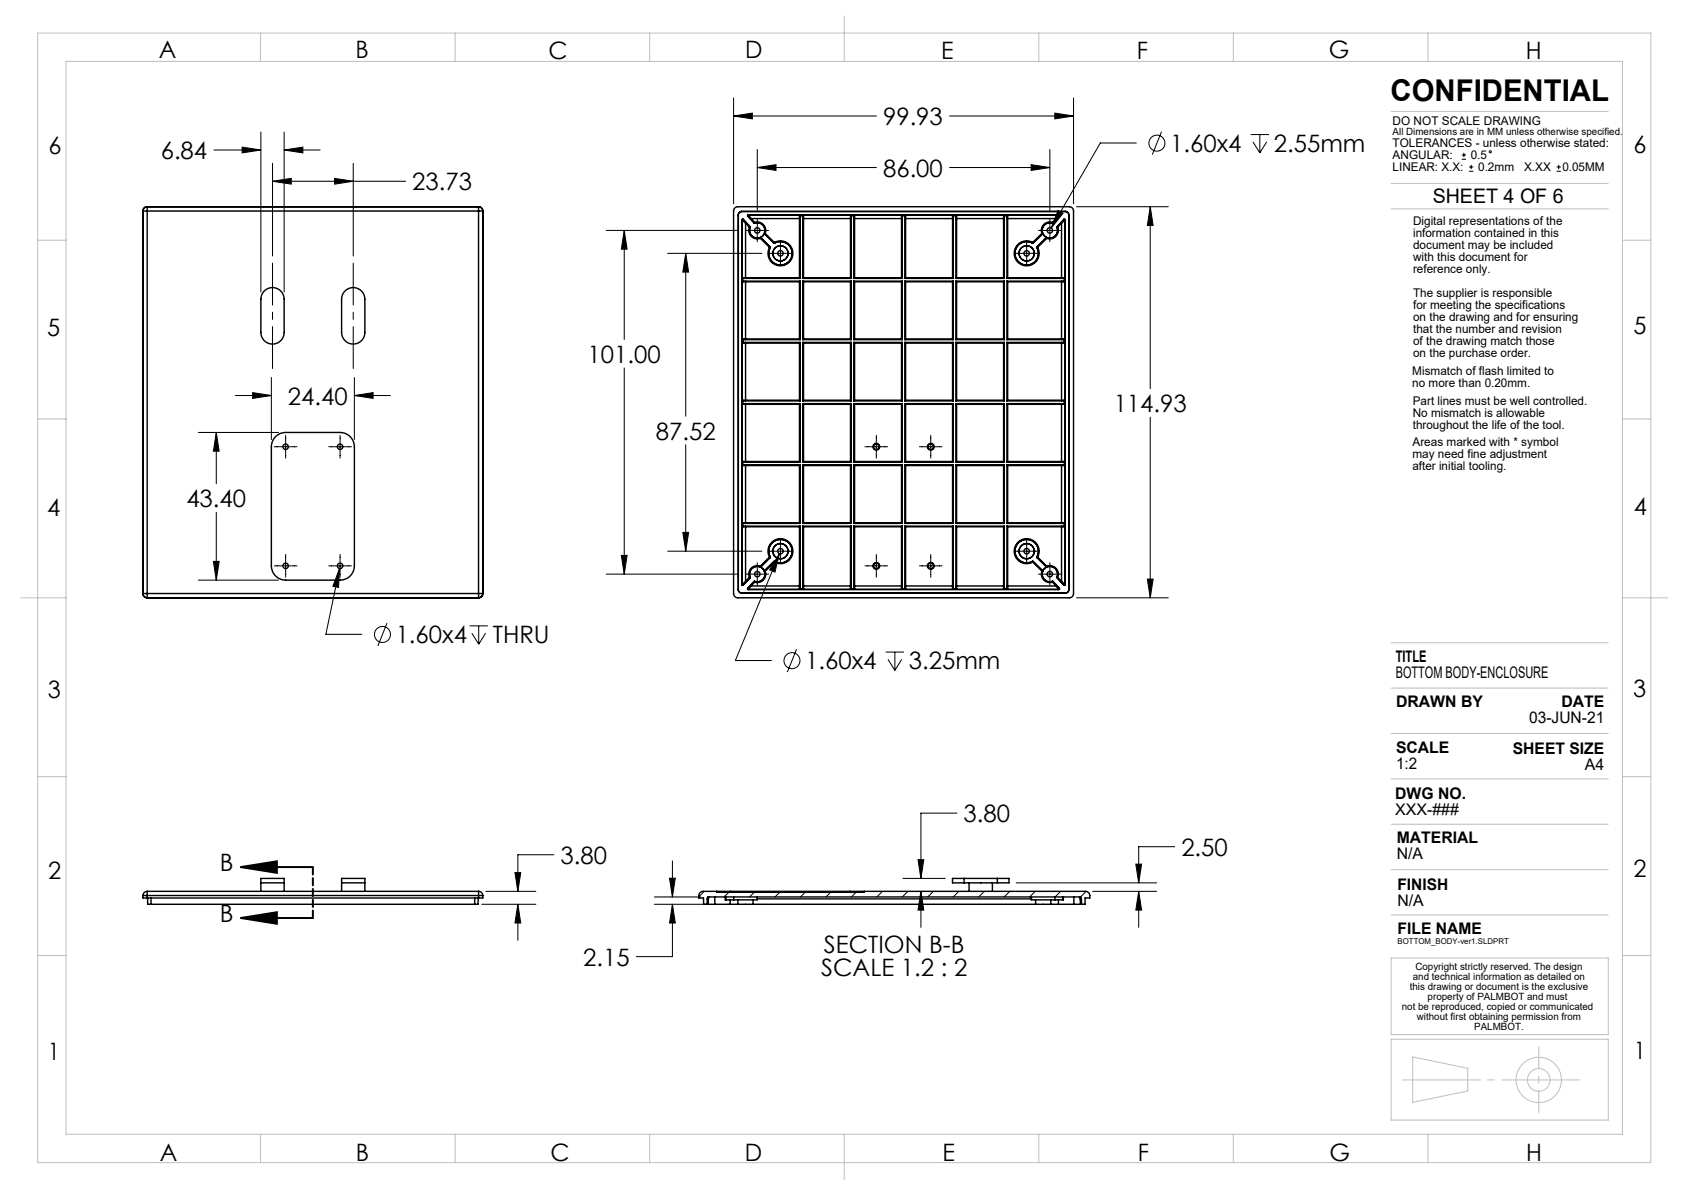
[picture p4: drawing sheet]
<svg xmlns="http://www.w3.org/2000/svg" width="297mm" height="210mm" viewBox="0 0 297 210" stroke-linecap="round" stroke-linejoin="round" font-family="sans-serif">
<g fill="none" stroke="#000" stroke-width=".18">
<path d="M129.4 17.3v18.6M186 19.9l3.3 .6-3.3 .5zM189.3 17.3v18.6M37.7 26.5h8.3M42.7 25.9l3.3 .6-3.3 .5zM46 23.3v28.2M48.1 32l3.3-.5v1zM48.1 28.8v16.3M48.1 32h23.4M50.1 26.5l3.3-.6v1.1zM50.1 23.3v28.2M50.1 26.5h6.4"/>
<path d="M59 31.5l3.3 .5-3.3 .5zM62.3 28.8v16.3M129.4 20.5l3.3-.6v1.1zM129.4 20.5h25.2M133.6 38.6v4M133.6 29.5l3.3-.5v1zM133.6 26.4v11M133.6 29.5h21M167.5 20.5h21.8M167.5 29.5h17.7M181.9 29l3.3 .5-3.3 .5zM185.2 38.6v4"/>
<path d="M185.2 26.4v11M186.6 37.1l.9 .5-2.1 2.6zM189.9 36.5h16.1M200.4 25.2h-6.3l-8.7 15M202.9 36.5l.5 3.3h-1zM202.9 36.5v32M204.8 23.2l-1.6 4.1M220.6 23.7h3.2M221 25l1.2 2M222.2 23.7v3.3M223.4 25l-1.2 2M257.8 28.1h.8"/>
<path d="M257.8 27.3h.8M258.2 26.9v.8M259.1 30.2h.8M259.1 29.4h.8M259.5 29.1v.7M274.5 30.2h.8M274.5 29.4h.8M274.9 29.1v.7M106.9 40.6h23.4M110.1 40.6l.5 3.3h-1zM110.1 40.6v19.2M117.8 44.7h16.6"/>
<path d="M120.9 44.7l.5 3.3h-1zM120.9 44.7v28.7M131.6 40.6h4M135.6 44.7h4M137.6 42.7v4M179.1 44.7h4M181.1 42.7v4M183.2 40.6h4M35 76.3h14.1M38.1 76.3l.6 3.3h-1.1zM38.1 76.3v9M41.5 69.7h6.4"/>
<path d="M44.6 69.2l3.3 .5-3.3 .5zM47.9 66.6v10.9M48.4 78.8h4M50.4 76.8v4M58 78.8h4M60 76.8v4M62.5 69.7l3.3-.5v1zM62.5 66.6v10.9M62.5 69.7h6.3M110.1 64.9v36.3M120.9 78.4v18.8M152.6 78.8h4"/>
<path d="M154.6 76.8v4M162.2 78.8h4M164.2 76.8v4M202.9 73.6v31.8M37.6 99h1.1l-.6 3.3zM38.1 90.3v12M48.4 99.8h4M50.4 97.8v4M58 99.8h4M60 97.8v4M109.6 97.9h1l-.5 3.3zM117.8 97.2h16.6"/>
<path d="M120.4 93.9h1l-.5 3.3zM133.6 99.2v4M135.6 97.2h4M137.5 97.6l-.8 3.3-1-.4zM137.5 97.6l-7.8 18.9h6.3M137.6 95.2v4M152.6 99.8h4M154.6 97.8v4M162.2 99.8h4M164.2 97.8v4M179.1 97.2h4M181.1 95.2v4"/>
<path d="M185.2 99.2v4M35 102.3h14.1M59.9 100.2l-.2 3.4-1-.2zM59.9 100.2l-2.4 11.6h6.3M68.3 109.9l-1.7 4M82.8 110.4h3.2M83.2 111.6l1.2 2M84.4 110.4v3.2M85.6 111.6l-1.2 2M106.9 101.2h23.4M131.6 101.2h4M140.5 114.5l-1.6 4"/>
<path d="M156.2 115h3.2M156.6 116.3l1.2 1.9M157.8 115v3.2M159 116.3l-1.2 1.9M183.2 101.2h4M189.9 105.4h16.1M202.4 102.1h1l-.5 3.3zM85 159.4h9.5M85.7 157.2h8.8M90.8 153.9h1l-.5 3.3zM91.3 159.4l.5 3.3h-1zM91.3 159.4v6.4"/>
<path d="M97.7 150.7h-6.4v6.5M115.4 159.4h9.4M115.4 158.2h8.2M118.1 154.9h1l-.5 3.3zM118.6 159.4l.5 3.3h-1zM118.6 159.4v9.3h-6.4M118.6 151.8v6.4M124.2 157.2l-.9 .9M128.5 157.3l-.8 .9M133 157.3l-.8 .9M137.5 157.3l-.8 .9M142 157.3l-.8 .9"/>
<path d="M146.5 157.3l-.8 .9M151 157.3l-.8 .9M155.6 157.2l-1 1M159.2 154.9h7.5M160.1 157.2l-1 1M161.9 151.6h1l-.5 3.3zM162.4 157.2l.5 3.3h-1zM162.4 157.2v6.3M164.6 157.2l-1 1M168.8 143.4h-6.4v11.5M169.1 157.2l-1 1M173.6 157.2l-1 1"/>
<path d="M178.1 157.2l-1 1M179.2 155.7h24.8M182.6 157.2l-1 1M187.1 157.2l-1 1M191.6 157.2l-1 1M192.7 157.2h11.3M200.3 152.4h1l-.5 3.3zM200.8 157.2l.5 3.3h-1zM200.8 157.2v6.3M207.2 149.3h-6.4v6.4"/>
<circle cx="204" cy="25.2" r="1.41"/>
<circle cx="262.8" cy="26.8" r=".19"/>
<circle cx="67.5" cy="111.9" r="1.41"/>
<circle cx="139.7" cy="116.5" r="1.41"/>
</g>
<path d="M42.5 152.9l6.3-1v2zM42.5 152.9h12.7M42.5 161.9l6.3-1.1v2.1zM42.5 161.9h12.7" fill="none" stroke="#000" stroke-width=".35"/>
<g fill="none" stroke="#c0c0c0" stroke-width=".18">
<path d="M6.6 5.8h284.5v199.2h-284.5zM11.6 10.8h274.5v189.2h-274.5zM46 5.8v5M80.3 5.8v5M114.6 5.8v5M148.9 2.8v8M183.2 5.8v5M217.5 5.8v5M245.3 19.6h38.3M251.8 5.8v5M245.3 36.8h38.3M245.3 32.3h38.3"/>
<path d="M6.6 42.4h5M286.1 42.4h5M6.6 73.9h5M286.1 73.9h5M3.6 105.4h8M245.3 113.3h38.3M286.1 105.4h8M6.6 136.9h5M245.3 121.3h38.3M245.3 129.3h38.3M245.3 137.3h38.3M286.1 136.9h5"/>
<path d="M245.3 145.3h38.3M245.3 153.3h38.3M6.6 168.5h5M245.3 168.9h38.3v13.5h-38.3zM245.3 161.3h38.3M286.1 168.5h5M245.3 183.2h38.3v14.3h-38.3zM249.2 186.4l9.7 2v4l-9.7 2zM46 200v5M80.3 200v5M114.6 200v5M148.9 200v8"/>
<path d="M183.2 200v5M217.5 200v5M251.8 200v5"/>
<circle cx="271.4" cy="190.4" r="2"/>
<circle cx="271.4" cy="190.4" r="4"/>
</g>
<path d="M48.1 65v-18.6M62.3 65v-18.6" fill="none" stroke="#000" stroke-width=".18" stroke-dasharray="15.2 1.3 1.3 1.3" stroke-dashoffset="7.9"/>
<path d="M55.2 152.9v9" fill="none" stroke="#000" stroke-width=".35" stroke-dasharray="1.3 .6"/>
<path d="M247.4 190.4h31.2" fill="none" stroke="#c0c0c0" stroke-width=".18" stroke-dasharray="15.2 1.3 1.3 1.3" stroke-dashoffset="1.5"/>
<path d="M271.4 196.2v-11.6" fill="none" stroke="#c0c0c0" stroke-width=".18" stroke-dasharray="15.2 1.3 1.3 1.3" stroke-dashoffset="11.3"/>
<g fill="#000">
<path d="M42.7 25.9l3.3 .6-3.3 .5zM50.1 26.5l3.3-.6v1.1zM48.1 32l3.3-.5v1zM59 31.5l3.3 .5-3.3 .5zM59.9 100.2l-1.2 3.2 1 .2zM38.1 76.3l.6 3.3h-1.1zM37.6 99h1.1l-.6 3.3zM44.6 69.2l3.3 .5-3.3 .5zM62.5 69.7l3.3-.5v1zM90.8 153.9h1l-.5 3.3zM91.3 159.4l.5 3.3h-1zM129.4 20.5l3.3-.6v1.1zM186 19.9l3.3 .6-3.3 .5zM202.9 36.5l.5 3.3h-1zM202.4 102.1h1l-.5 3.3zM110.1 40.6l.5 3.3h-1zM109.6 97.9h1l-.5 3.3zM133.6 29.5l3.3-.5v1zM181.9 29l3.3 .5-3.3 .5zM120.9 44.7l.5 3.3h-1zM120.4 93.9h1l-.5 3.3zM186.6 37.1l-1.2 3.1 2.1-2.6zM137.5 97.6l-1.8 2.9 1 .4zM200.8 157.2l.5 3.3h-1zM200.3 152.4h1l-.5 3.3zM162.4 157.2l.5 3.3h-1zM161.9 151.6h1l-.5 3.3zM118.1 154.9h1l-.5 3.3zM118.6 159.4l.5 3.3h-1z"/>
<path d="M42.5 152.9l6.3-1v2zM42.5 161.9l6.3-1.1v2.1z"/>
</g>
<g fill="none" stroke="#000" stroke-width=".25">
<path d="M25.2 37.2v67.5M25.2 37.2h.1M25.2 37.2h.8M26 36.5h58.4M26 36.5h.1M26 36.5a.75 .75 0 0 0-.8 .7M26 36.5v.7M26 37.2h58.4M26 37.2v67.5M84.4 36.5v.7M84.4 37.2h.8M84.4 36.5a.75 .75 0 0 1 .8 .7"/>
<path d="M84.4 37.2v67.5M84.4 36.5h.1M85.2 37.2v67.5M85.2 37.2h.1M129.6 36.7l.5-.2h58.5a.75 .75 0 0 1 .7 .7v67.5a.75 .75 0 0 1-.7 .7h-58.5a.75 .75 0 0 1-.7-.7v-67.5zM130.2 37.9h.1M130.2 37.9v66.1M130.8 37.3a.6 .6 0 0 0-.6 .6M130.8 37.3h.1M130.8 37.3h57.1M130.9 38.7v64.4M130.9 38.7v.1"/>
<path d="M130.9 38.8l.6 .5M130.9 38.8v64.3M131.1 38.7h-.2M131.1 38.7l1.2 1.3M131.1 38.7h.1M131.1 38.7l.5 .6h-.1M131.1 38.7l-.2 .1M131.5 39.3v9.7M131.5 39.3l.7 .8M131.9 38.1l1.1 1.3M131.9 38.1h.1M131.9 38.1l.5 .5"/>
<path d="M132 37.9l-.1 .2M132 37.9h54.8M132 37.9h.1M132 37.9l.5 .6M132.4 38.6l.7 .7M132.5 38.5l-.1 .1M132.5 38.5h8.5M132.5 38.5l.6 .7M133 39.4a1.35 1.35 0 0 1 1.9 1.1 1.35 1.35 0 0 1-1.6 1.5 1.35 1.35 0 0 1-1-2M133.1 39.3a1.38 1.38 0 0 1 1.4 .3 1.38 1.38 0 0 1 .3 1.5M133.1 39.3l-.1 .1M133.1 39.2v.1"/>
<path d="M133.1 39.2a1.5 1.5 0 0 1 1.5 .4 1.5 1.5 0 0 1 .4 1.6M141 38.1v.4M141 38.1l.1 .1v10.9M141 38.5h.1M141 38.1h.7M141 38.5v10.5M141.6 38.5h.1M141.7 38.1v.4M141.7 38.1l-.1 .1v10.9M141.7 38.5h8.3M141.7 38.5v10.5M150 38.1v.4"/>
<path d="M150 38.1l.1 .1v10.9M150 38.5h.1M150 38.1h.7M150 38.5v10.5M150.6 38.5h.1M150.7 38.1v.4M150.7 38.1l-.1 .1v10.9M150.7 38.5h8.3M150.7 38.5v10.5M159 38.1v.4M159 38.1l.1 .1v10.9M159 38.5h.1"/>
<path d="M159 38.1h.7M159 38.5v10.5M159.6 38.5h.1M159.7 38.1v.4M159.7 38.1l-.1 .1v10.9M159.7 38.5h8.3M159.7 38.5v10.5M168 38.1v.4M168 38.1l.1 .1v10.9M168 38.5h.1M168 38.1h.7M168 38.5v10.5"/>
<path d="M168.6 38.5h.1M168.7 38.1v.4M168.7 38.1l-.1 .1v10.9M168.7 38.5h8.3M168.7 38.5v10.5M177 38.1v.4M177 38.1l.1 .1v10.9M177 38.5h.1M177 38.1h.7M177 38.5v10.5M177.6 38.5h.1M177.7 38.1v.4"/>
<path d="M177.7 38.1l-.1 .1v10.9M177.7 38.5h8.5M177.7 38.5v10.5M185.6 39.2l.1 .1M185.6 39.2a1.5 1.5 0 0 0-1.5 .4 1.5 1.5 0 0 0-.3 1.6M185.7 39.3a1.38 1.38 0 0 0-1.5 .3 1.38 1.38 0 0 0-.3 1.5M185.7 39.3v.1M185.7 39.4a1.35 1.35 0 0 0-1.9 1.1 1.35 1.35 0 0 0 1.6 1.5 1.35 1.35 0 0 0 1-2M186.2 38.5l.1 .1M186.2 38.5l-.6 .7M186.3 38.6l-.6 .7M186.7 37.9l.1 .2"/>
<path d="M186.7 37.9l-.5 .6M186.8 37.9v.2M186.8 37.9h-.1M186.8 38.1l-.5 .5M186.8 38.1l-1.1 1.3M186.8 38.1h.1M187.1 39.3h.1M187.1 39.3l-.7 .7M187.2 39.3v9.7M187.2 39.3l-.7 .8M187.6 38.7l-.5 .6M187.6 38.7l.2 .1"/>
<path d="M187.6 38.7h.3M187.6 38.7l-1.2 1.3M187.6 38.7h.1M187.8 38.8l-.6 .5M187.8 38.8v64.3M187.9 38.7v64.4M187.9 38.7l-.1 .1M187.9 37.3a.6 .6 0 0 1 .6 .6M187.9 37.3h.1M188.5 37.9v66.1M46.5 51.4a2.05 2.05 0 0 1 2.3-.6 2.05 2.05 0 0 1 1.3 2v5.8a2.05 2.05 0 0 1-2 2.1 2.05 2.05 0 0 1-2.1-2.1v-5.8a2.05 2.05 0 0 1 .5-1.4zM60.8 51.4a2.05 2.05 0 0 1 2.2-.6 2.05 2.05 0 0 1 1.4 2v5.8a2.05 2.05 0 0 1-2.1 2.1 2.05 2.05 0 0 1-2.1-2.1v-5.8a2.05 2.05 0 0 1 .6-1.4z"/>
<path d="M131 49h.5M131 49.7h.5M131 59.8h.5M131 59.8l.2 .1h9.9M131 49l.2 .1h9.9M131 49v.7M131 59.8v.7M131.5 59.8v.1M131.5 49.6v.1M131.5 49v.1M131.5 49.7v10.1M131.5 59.8h9.5"/>
<path d="M131.5 49.7h9.5M131.5 49h9.5M132.2 40.1a1.5 1.5 0 0 0 .3 1.6 1.5 1.5 0 0 0 1.6 .3M132.3 40a1.38 1.38 0 0 0 .2 1.6 1.38 1.38 0 0 0 1.6 .3M132.3 40l-.1 .1M132.3 40h.1M134.1 41.9h.1M134.1 41.9v.1M134.1 42l1.6 1.6M134.2 41.9l-.1 .1M134.2 41.9l1.6 1.6M134.2 41.9h.1"/>
<path d="M134.8 41.1l-.3 .5-.4 .3M134.8 41.1l.1 .1M134.8 41.1h.1M134.8 41.1l.2 .1M134.9 41.2l1.6 1.7M134.9 41.2h.1M135 41.2h-.1M135 41.2l1.6 1.6M135.7 43.6l.1 .1M135.8 43.5v.2M135.8 43.5l-.1 .1M135.8 43.5h.1"/>
<path d="M135.8 43.7h.1M136.5 42.9h.1M136.5 42.8l.1 .1M136.5 42.8v.1M136.6 42.8v.1M136.6 42.8a2.2 2.2 0 0 1 3.2 1.5 2.2 2.2 0 0 1-2.5 2.5 2.2 2.2 0 0 1-1.6-3.2M136.6 42.8h-.1M136.6 42.9a2.07 2.07 0 0 1 3.1 1.4 2.07 2.07 0 0 1-2.4 2.4 2.07 2.07 0 0 1-1.5-3M136.6 42.9h.1M136.6 42.9a2.08 2.08 0 0 1 3.1 1.4 2.08 2.08 0 0 1-2.4 2.4 2.08 2.08 0 0 1-1.5-3M141 49l.1 .1M141 59.8l.1 .1"/>
<path d="M141 49.7v10.1M141.1 49.6h-9.9l-.2 .1M141.1 49.6l-.1 .1M141.1 49.6v10.3M141.6 49.6l.1 .1M141.6 49.6h8.5M141.6 59.9h8.5M141.6 49.6v10.3M141.6 49.1h8.5M141.7 49l-.1 .1M141.7 59.8l-.1 .1M141.7 49.7v10.1"/>
<path d="M141.7 59.8h8.3M141.7 49.7h8.3M141.7 49h8.3M150 49l.1 .1M150 59.8l.1 .1M150 49.7v10.1M150.1 49.6l-.1 .1M150.1 49.6v10.3M150.6 49.6l.1 .1M150.6 49.6h8.5M150.6 59.9h8.5M150.6 49.6v10.3"/>
<path d="M150.6 49.1h8.5M150.7 59.8l-.1 .1M150.7 49l-.1 .1M150.7 59.8h8.3M150.7 49.7v10.1M150.7 49.7h8.3M150.7 49h8.3M159 59.8l.1 .1M159 49l.1 .1M159 49.7v10.1M159.1 49.6l-.1 .1M159.1 49.6v10.3"/>
<path d="M159.6 49.6l.1 .1M159.6 49.6h8.5M159.6 49.6v10.3M159.6 59.9h8.5M159.6 49.1h8.5M159.7 49l-.1 .1M159.7 59.8l-.1 .1M159.7 49.7v10.1M159.7 59.8h8.3M159.7 49.7h8.3M159.7 49h8.3M168 49l.1 .1"/>
<path d="M168 59.8l.1 .1M168 49.7v10.1M168.1 49.6l-.1 .1M168.1 49.6v10.3M168.6 49.6l.1 .1M168.6 49.6h8.5M168.6 59.9h8.5M168.6 49.6v10.3M168.6 49.1h8.5M168.7 59.8l-.1 .1M168.7 49l-.1 .1M168.7 49.7v10.1"/>
<path d="M168.7 59.8h8.3M168.7 49.7h8.3M168.7 49h8.3M177 59.8l.1 .1M177 49l.1 .1M177 49.7v10.1M177.1 49.6l-.1 .1M177.1 49.6v10.3M177.6 49.6h9.9l.2 .1M177.6 49.6l.1 .1M177.6 49.6v10.3M177.7 59.8l-.1 .1"/>
<path d="M177.7 49l-.1 .1M177.7 49.7v10.1M177.7 59.8h9.5M177.7 49.7h9.5M177.7 49h9.5M182.1 42.9a2.08 2.08 0 0 0-3.1 1.4 2.08 2.08 0 0 0 2.4 2.4 2.08 2.08 0 0 0 1.5-3M182.1 42.9h.1M182.1 42.8a2.2 2.2 0 0 0-3.2 1.5 2.2 2.2 0 0 0 2.5 2.5 2.2 2.2 0 0 0 1.6-3.2M182.1 42.8v.1M182.1 42.8h.1M182.2 42.8l-.1 .1M182.2 42.8v.1"/>
<path d="M182.2 42.9h-.1M182.9 43.7h.1M182.9 43.5v.2M182.9 43.5h.1M182.9 43.5l.1 .1M183 43.6l-.1 .1M183.8 41.2h.1M183.8 41.2l-1.7 1.6M183.9 41.2l-1.7 1.7M183.9 41.1h.1M183.9 41.1l-.1 .1M183.9 41.1l.3 .5 .5 .3"/>
<path d="M183.9 41.1v.1M184.5 41.9l-1.6 1.6M184.5 41.9h.1M184.5 41.9l.1 .1M184.6 42l-1.6 1.6M184.7 41.9h.1M184.7 41.9h-.2M184.7 41.9l-.1 .1M186.4 40h.1M186.4 40a1.38 1.38 0 0 1-.2 1.6 1.38 1.38 0 0 1-1.5 .3M186.4 40l.1 .1M186.5 40.1a1.5 1.5 0 0 1-.3 1.6 1.5 1.5 0 0 1-1.6 .3"/>
<path d="M187.2 59.8h.5M187.2 49.7h.5M187.2 49h.5M187.2 49.6v.1M187.2 49v.1M187.2 59.8v.1M187.2 49.7v10.1M187.7 49l-.2 .1h-9.9M187.7 59.8l-.2 .1h-9.9M187.7 49v.7M187.7 59.8v.7M48.8 76.8a2.52 2.52 0 0 1 1.6-.5h9.6a2.52 2.52 0 0 1 2.5 2.5v21a2.52 2.52 0 0 1-2.5 2.5h-9.6a2.52 2.52 0 0 1-2.5-2.5v-21a2.52 2.52 0 0 1 .9-2z"/>
<path d="M131 60.5h.5M131 70.6h.5M131 71.3h.5M131 70.6l.2 .1h9.9M131 70.6v.7M131.5 70.6v.1M131.5 71.2v.1M131.5 60.4v.1M131.5 60.5v10.1M131.5 71.3v10.1M131.5 70.6h9.5M131.5 71.3h9.5"/>
<path d="M131.5 60.5h9.5M141 70.6l.1 .1M141 60.5v10.1M141 71.3v10.1M141.1 71.2h-9.9l-.2 .1M141.1 60.4h-9.9l-.2 .1M141.1 71.2l-.1 .1M141.1 60.4l-.1 .1M141.1 60.4v10.3M141.1 71.2v10.3M141.6 60.4l.1 .1M141.6 71.2l.1 .1"/>
<path d="M141.6 70.7h8.5M141.6 60.4h8.5M141.6 71.2h8.5M141.6 60.4v10.3M141.6 71.2v10.3M141.7 70.6l-.1 .1M141.7 70.6h8.3M141.7 60.5v10.1M141.7 71.3v10.1M141.7 71.3h8.3M141.7 60.5h8.3M150 70.6l.1 .1"/>
<path d="M150 60.5v10.1M150 71.3v10.1M150.1 60.4l-.1 .1M150.1 71.2l-.1 .1M150.1 60.4v10.3M150.1 71.2v10.3M150.6 60.4l.1 .1M150.6 71.2l.1 .1M150.6 60.4v10.3M150.6 71.2v10.3M150.6 70.7h8.5M150.6 60.4h8.5"/>
<path d="M150.6 71.2h8.5M150.7 70.6l-.1 .1M150.7 70.6h8.3M150.7 60.5v10.1M150.7 71.3v10.1M150.7 71.3h8.3M150.7 60.5h8.3M159 70.6l.1 .1M159 60.5v10.1M159 71.3v10.1M159.1 71.2l-.1 .1M159.1 60.4l-.1 .1"/>
<path d="M159.1 60.4v10.3M159.1 71.2v10.3M159.6 71.2l.1 .1M159.6 60.4l.1 .1M159.6 60.4v10.3M159.6 71.2v10.3M159.6 70.7h8.5M159.6 60.4h8.5M159.6 71.2h8.5M159.7 70.6l-.1 .1M159.7 70.6h8.3M159.7 60.5v10.1"/>
<path d="M159.7 71.3v10.1M159.7 71.3h8.3M159.7 60.5h8.3M168 70.6l.1 .1M168 60.5v10.1M168 71.3v10.1M168.1 71.2l-.1 .1M168.1 60.4l-.1 .1M168.1 60.4v10.3M168.1 71.2v10.3M168.6 60.4l.1 .1M168.6 71.2l.1 .1"/>
<path d="M168.6 70.7h8.5M168.6 60.4h8.5M168.6 71.2h8.5M168.6 60.4v10.3M168.6 71.2v10.3M168.7 70.6l-.1 .1M168.7 60.5v10.1M168.7 71.3v10.1M168.7 70.6h8.3M168.7 71.3h8.3M168.7 60.5h8.3M177 70.6l.1 .1"/>
<path d="M177 60.5v10.1M177 71.3v10.1M177.1 60.4l-.1 .1M177.1 71.2l-.1 .1M177.1 60.4v10.3M177.1 71.2v10.3M177.6 60.4h9.9l.2 .1M177.6 71.2h9.9l.2 .1M177.6 71.2l.1 .1M177.6 60.4l.1 .1M177.6 60.4v10.3M177.6 71.2v10.3"/>
<path d="M177.7 70.6l-.1 .1M177.7 70.6h9.5M177.7 60.5v10.1M177.7 71.3v10.1M177.7 71.3h9.5M177.7 60.5h9.5M187.2 71.3h.5M187.2 70.6h.5M187.2 60.5h.5M187.2 70.6v.1M187.2 71.2v.1M187.2 60.4v.1"/>
<path d="M187.2 60.5v10.1M187.2 71.3v10.1M187.7 70.6l-.2 .1h-9.9M187.7 70.6v.7M131 81.4h.5M131 82.1h.5M131 92.2h.5M131 92.9h.5M131 92.2l.2 .1h9.9M131 81.4l.2 .1h9.9M131 81.4v.7M131 92.2v.7"/>
<path d="M131.5 82v.1M131.5 92.2v.1M131.5 92.8v.1M131.5 81.4v.1M131.5 82.1v10.1M131.5 92.9v9.6M131.5 92.9h9.5M131.5 82.1h9.5M131.5 92.2h9.5M131.5 81.4h9.5M134.1 99.9a1.38 1.38 0 0 0-1.6 .4 1.38 1.38 0 0 0-.2 1.5M134.1 99.9v.1"/>
<path d="M134.1 100l.4 .3 .3 .4M134.1 99.8a1.5 1.5 0 0 0-1.6 .4 1.5 1.5 0 0 0-.3 1.6M134.1 99.8v.1M134.1 99.8l.1 .1M134.2 99.9h-.1M134.2 99.9h.1M134.2 99.9l-.1 .1M135.7 98.2a2.2 2.2 0 0 1 1.6-3.2 2.2 2.2 0 0 1 2.5 2.6 2.2 2.2 0 0 1-3.2 1.5M135.7 98.2l.1 .1M135.7 98.2l-1.6 1.6M135.8 98.3h.1M135.8 98.3l-1.6 1.6"/>
<path d="M135.8 98.2h.1M135.8 98.2a2.08 2.08 0 0 1 1.5-3.1 2.08 2.08 0 0 1 2.4 2.4 2.08 2.08 0 0 1-3.1 1.5M135.8 98.2v.1M135.8 98.2h-.1M135.8 98.2a2.07 2.07 0 0 1 1.5-3.1 2.07 2.07 0 0 1 2.4 2.4 2.07 2.07 0 0 1-3.1 1.5M136.5 99l-1.6 1.6M136.5 99h.1M136.5 99l.1 .1M136.6 99.1l-1.6 1.6M136.6 99h-.1M136.6 99h.1M136.6 99v.1"/>
<path d="M141 92.2l.1 .1M141 81.4l.1 .1M141 82.1v10.1M141 92.9v10.4M141.1 92.8v10.8l-.1 .2M141.1 92.8h-9.9l-.2 .1M141.1 82h-9.9l-.2 .1M141.1 82l-.1 .1M141.1 92.8l-.1 .1M141.1 82v10.3M141.6 92.8v10.8l.1 .2M141.6 92.8l.1 .1"/>
<path d="M141.6 82l.1 .1M141.6 81.5h8.5M141.6 82v10.3M141.6 82h8.5M141.6 92.3h8.5M141.6 92.8h8.5M141.7 92.2l-.1 .1M141.7 81.4l-.1 .1M141.7 82.1v10.1M141.7 92.9v10.4M141.7 92.9h8.3M141.7 82.1h8.3"/>
<path d="M141.7 92.2h8.3M141.7 81.4h8.3M150 92.2l.1 .1M150 81.4l.1 .1M150 82.1v10.1M150 92.9v10.4M150.1 92.8v10.8l-.1 .2M150.1 92.8l-.1 .1M150.1 82l-.1 .1M150.1 82v10.3M150.6 92.8v10.8l.1 .2M150.6 82l.1 .1"/>
<path d="M150.6 92.8l.1 .1M150.6 82v10.3M150.6 81.5h8.5M150.6 82h8.5M150.6 92.3h8.5M150.6 92.8h8.5M150.7 92.2l-.1 .1M150.7 81.4l-.1 .1M150.7 92.9h8.3M150.7 82.1h8.3M150.7 92.2h8.3M150.7 82.1v10.1"/>
<path d="M150.7 92.9v10.4M150.7 81.4h8.3M159 92.2l.1 .1M159 81.4l.1 .1M159 82.1v10.1M159 92.9v10.4M159.1 92.8v10.8l-.1 .2M159.1 92.8l-.1 .1M159.1 82l-.1 .1M159.1 82v10.3M159.6 92.8v10.8l.1 .2M159.6 92.8l.1 .1"/>
<path d="M159.6 82l.1 .1M159.6 82v10.3M159.6 81.5h8.5M159.6 82h8.5M159.6 92.3h8.5M159.6 92.8h8.5M159.7 81.4l-.1 .1M159.7 92.2l-.1 .1M159.7 92.9h8.3M159.7 82.1v10.1M159.7 92.9v10.4M159.7 82.1h8.3"/>
<path d="M159.7 92.2h8.3M159.7 81.4h8.3M168 81.4l.1 .1M168 92.2l.1 .1M168 82.1v10.1M168 92.9v10.4M168.1 92.8v10.8l-.1 .2M168.1 92.8l-.1 .1M168.1 82l-.1 .1M168.1 82v10.3M168.6 92.8v10.8l.1 .2M168.6 92.8l.1 .1"/>
<path d="M168.6 82l.1 .1M168.6 81.5h8.5M168.6 82v10.3M168.6 82h8.5M168.6 92.3h8.5M168.6 92.8h8.5M168.7 81.4l-.1 .1M168.7 92.2l-.1 .1M168.7 82.1v10.1M168.7 92.9v10.4M168.7 92.9h8.3M168.7 82.1h8.3"/>
<path d="M168.7 92.2h8.3M168.7 81.4h8.3M177 81.4l.1 .1M177 92.2l.1 .1M177 82.1v10.1M177 92.9v10.4M177.1 92.8v10.8l-.1 .2M177.1 92.8l-.1 .1M177.1 82l-.1 .1M177.1 82v10.3M177.6 82h9.9l.2 .1M177.6 92.8h9.9l.2 .1"/>
<path d="M177.6 92.8v10.8l.1 .2M177.6 82l.1 .1M177.6 92.8l.1 .1M177.6 82v10.3M177.7 92.2l-.1 .1M177.7 81.4l-.1 .1M177.7 92.9h9.5M177.7 82.1h9.5M177.7 82.1v10.1M177.7 92.9v10.4M177.7 92.2h9.5M177.7 81.4h9.5"/>
<path d="M182.1 99h.1M182.1 99v.1M182.1 99.1l1.7 1.6M182.2 99l-.1 .1M182.2 99l1.7 1.6M182.2 99h.1M182.9 98.2v.1M182.9 98.2a2.08 2.08 0 0 0-1.5-3.1 2.08 2.08 0 0 0-2.4 2.4 2.08 2.08 0 0 0 3.1 1.5M182.9 98.2h.1M182.9 98.3l1.6 1.6M182.9 98.3h.1M183 98.2l-.1 .1"/>
<path d="M183 98.2a2.2 2.2 0 0 0-1.6-3.2 2.2 2.2 0 0 0-2.5 2.6 2.2 2.2 0 0 0 3.2 1.5M183 98.2l1.6 1.6M184.5 99.9l.2 .1M184.5 99.9h.2M184.5 99.9h.1M184.6 99.8l.1 .1M184.6 99.8a1.5 1.5 0 0 1 1.6 .4 1.5 1.5 0 0 1 .3 1.6M184.6 99.8l-.1 .1M184.7 100l-.5 .3-.3 .4M184.7 99.9v.1M184.7 99.9a1.38 1.38 0 0 1 1.5 .4 1.38 1.38 0 0 1 .2 1.5M187.2 92.9h.5"/>
<path d="M187.2 92.2h.5M187.2 82.1h.5M187.2 81.4h.5M187.2 92.2v.1M187.2 82v.1M187.2 81.4v.1M187.2 92.8v.1M187.2 82.1v10.1M187.2 92.9v9.6M187.7 81.4l-.2 .1h-9.9M187.7 92.2l-.2 .1h-9.9M187.7 81.4v.7"/>
<path d="M187.7 92.2v.7M25.2 104.7a.75 .75 0 0 0 .8 .7M25.2 104.7h.8M25.2 104.7h.1M26 105.4h58.4M26 104.7v.7M26 104.7h58.4M26 105.4h.1M84.4 104.7v.7M84.4 104.7h.8M84.4 105.4h.1M85.2 104.7a.75 .75 0 0 1-.8 .7"/>
<path d="M85.2 104.7h.1M130.2 104a.6 .6 0 0 0 .6 .6M130.2 104h.1M130.8 104.6h57.1M130.8 104.6h.1M130.9 103.1l.2 .1M130.9 103.1h.2M130.9 103.1h.1M131.1 103.1v.1M131.5 102.5l-.6 .6M131.5 102.5l.1 .1M131.6 102.6l-.5 .5"/>
<path d="M131.9 103.8l.1 .2M131.9 103.7l.1 .2M131.9 103.7v.1M132 104h54.8M132 103.9v.1M132 103.9h54.7M132.2 101.8h.1M132.2 101.8l-.7 .7M132.3 101.8l-.7 .8M132.3 101.8h.1M132.3 101.8a1.35 1.35 0 0 1 1-1.9 1.35 1.35 0 0 1 1.6 1.5 1.35 1.35 0 0 1-1.9 1.1M132.3 101.8l-1.2 1.4"/>
<path d="M132.5 103.3l-.1-.1-.5 .5M132.5 103.3l-.5 .6M132.5 103.3h8.5M133 102.5l-1.1 1.3M133 102.5h.1M133.1 102.5v.2M133.1 102.7l-.6 .6M134.8 100.7h.1M134.8 100.7a1.38 1.38 0 0 1-.3 1.5 1.38 1.38 0 0 1-1.4 .3M134.9 100.6l-.1 .1M134.9 100.6h.1M134.9 100.6l.1 .1"/>
<path d="M135 100.7h-.2M135 100.7a1.5 1.5 0 0 1-.4 1.6 1.5 1.5 0 0 1-1.5 .4M141 103.3v.5M141 103.3h.1M141 103.8h.7M141.6 103.3h.1M141.7 103.3v.5M141.7 103.3h8.3M150 103.3v.5M150 103.3h.1M150 103.8h.7M150.6 103.3h.1"/>
<path d="M150.7 103.3v.5M150.7 103.3h8.3M159 103.3v.5M159 103.3h.1M159 103.8h.7M159.6 103.3h.1M159.7 103.3v.5M159.7 103.3h8.3M168 103.3v.5M168 103.3h.1M168 103.8h.7M168.6 103.3h.1"/>
<path d="M168.7 103.3v.5M168.7 103.3h8.3M177 103.3v.5M177 103.3h.1M177 103.8h.7M177.6 103.3h.1M177.7 103.3v.5M177.7 103.3h8.5M183.8 100.7a1.5 1.5 0 0 0 .3 1.6 1.5 1.5 0 0 0 1.5 .4M183.8 100.7h.1M183.8 100.6l.1 .1M183.8 100.6v.1"/>
<path d="M183.9 100.6v.1M183.9 100.6h-.1M183.9 100.7a1.38 1.38 0 0 0 .3 1.5 1.38 1.38 0 0 0 1.5 .3M183.9 100.7h.1M185.6 102.7l.6 .6M185.7 102.5l-.1 .2M185.7 102.5l1.1 1.3M185.7 102.5h.1M186.2 103.3l.1-.1 .5 .5M186.2 103.3l.5 .6M186.4 101.8a1.35 1.35 0 0 0-1-1.9 1.35 1.35 0 0 0-1.6 1.5 1.35 1.35 0 0 0 1.9 1.1M186.4 101.8l1.2 1.4"/>
<path d="M186.4 101.8h.1M186.4 101.8l.7 .8M186.5 101.8h-.1M186.5 101.8l.7 .7M186.7 103.9l.1 .1M186.8 103.7l-.1 .2M186.8 103.7v.1M186.8 103.8v.2M187.1 102.6l.5 .5M187.2 102.5l.6 .6M187.2 102.5l-.1 .1M187.6 103.1v.1"/>
<path d="M187.8 103.1h-.2M187.8 103.1h.1M187.9 103.1l-.3 .1M187.9 104.6h.1M188.5 104a.6 .6 0 0 1-.6 .6M188.5 104h.1M25.2 157.9h.8M25.2 157.9v.4h.8M26 158.3h58.4M26 157.2v.7M26 157.2a.75 .75 0 0 0-.8 .7M26 157.9h58.4"/>
<path d="M26 157.9v.4M26 157.2h58.4M26 158.3v1.1h.6M26.6 158.3v1.1M26.6 159.4h57.1M46 157.2v-2.3h4.1v2.3M46 155.7h4.1M60.2 157.2v-2.3h4.2v2.3M60.2 155.7h4.2M83.7 158.3v1.1M84.3 158.3v1.1h-.6M84.4 157.9h.8"/>
<path d="M84.4 157.2v.7M84.4 157.2a.75 .75 0 0 1 .8 .7M84.4 157.9v.4M85.2 157.9v.4h-.8M124.7 159.4h.2M124.7 158.5l.2-.3h65.7l.1 .3M124.7 158.5h.2M124.7 158.5v.9M124.9 159.4h1.2M124.9 158.5v.9M125.1 158.2l-.2 .3M126.1 158.2v1.2"/>
<path d="M126.1 159.4h2.7M126.4 157.2h-2.4a.86 .86 0 0 0-.8 1.1h.9v1.1h.6M126.4 157.2h2.5M126.4 157.2v.1h26v-.1M127.9 158.2v.5h.1M128 158.2v.5M128 158.7h1.4M128.8 159.4h1.3M128.8 158.7v.7M128.9 157.2h21M128.9 157.2v.1M129.4 158.2v.5"/>
<path d="M130.1 158.7v.7M130.1 159.4h2.7M132.8 159.4h49.8M132.8 158.7v.7M133.5 158.5h48.4M133.6 158.2l-.1 .5h-4.1M149.9 157.2h2.5M149.9 157.2v.1M152.4 157.2h39a.86 .86 0 0 1 .8 1.1h-.8v1.1h-.6M170 154.9h-2v.8h2M170 154.9v.8M170 155.7h5.9"/>
<path d="M170 154.9h5.9M170.9 155.7v1.5M175 155.7v1.5M175.9 154.9h2.1v.8h-2.1M175.9 154.9v.8M181.9 158.2v.5h4.2M182.6 158.7v.7M182.6 159.4h2.7M185.3 159.4h1.4M185.3 158.7v.7M186.1 158.7h1.3M186.1 158.2v.5"/>
<path d="M186.7 158.7v.7M186.7 159.4h2.7M187.4 158.2v.5M187.5 158.2v.5h-.1M189.4 159.4h1.2M189.4 158.2v1.2M190.4 158.2l.1 .3M190.5 158.5l.1 .9M190.6 159.4h.2M190.7 158.5h-.2M190.7 158.5l.1 .9"/>
<circle cx="133.6" cy="40.6" r=".48"/>
<circle cx="137.6" cy="44.7" r="1.34"/>
<circle cx="137.6" cy="44.7" r=".48"/>
<circle cx="181.1" cy="44.7" r="1.34"/>
<circle cx="181.1" cy="44.7" r=".48"/>
<circle cx="185.2" cy="40.6" r=".48"/>
<circle cx="50.4" cy="78.8" r=".48"/>
<circle cx="60" cy="78.8" r=".48"/>
<circle cx="154.6" cy="78.8" r=".6"/>
<circle cx="154.6" cy="78.8" r=".48"/>
<circle cx="164.2" cy="78.8" r=".6"/>
<circle cx="164.2" cy="78.8" r=".48"/>
<circle cx="50.4" cy="99.8" r=".48"/>
<circle cx="60" cy="99.8" r=".48"/>
<circle cx="137.6" cy="97.2" r="1.34"/>
<circle cx="137.6" cy="97.2" r=".48"/>
<circle cx="137.6" cy="97.2" r="1.35"/>
<circle cx="154.6" cy="99.8" r=".48"/>
<circle cx="154.6" cy="99.8" r=".6"/>
<circle cx="164.2" cy="99.8" r=".48"/>
<circle cx="164.2" cy="99.8" r=".6"/>
<circle cx="181.1" cy="97.2" r="1.35"/>
<circle cx="181.1" cy="97.2" r="1.34"/>
<circle cx="181.1" cy="97.2" r=".48"/>
<circle cx="133.6" cy="101.2" r=".48"/>
<circle cx="185.2" cy="101.2" r=".48"/>
</g>
<text font-size="5.3" x="245.2" y="17.8">CONFIDENTIAL</text>
<g font-size="4.2">
<text x="28" y="10.3">A</text>
<text x="62.7" y="10.3">B</text>
<text x="96.7" y="10.4">C</text>
<text x="131.4" y="10.3">D</text>
<text x="166" y="10.3">E</text>
<text x="200.5" y="10.4">F</text>
<text x="234.4" y="10.3">G</text>
<text x="269.1" y="10.4">H</text>
<text x="155.7" y="22.1">99.93</text>
<text x="8.5" y="27.2">6</text>
<text x="28.3" y="28.1">6.84</text>
<text x="206.4" y="26.8">1.60x4</text>
<text x="224.7" y="26.8">2.55mm</text>
<text x="288.1" y="27">6</text>
<text x="72.7" y="33.6">23.73</text>
<text x="155.7" y="31.1">86.00</text>
<text x="8.3" y="59.3">5</text>
<text x="288.1" y="58.9">5</text>
<text x="103.6" y="64">101.00</text>
<text x="50.8" y="71.3">24.40</text>
<text x="115.7" y="77.5">87.52</text>
<text x="196.4" y="72.7">114.93</text>
<text x="32.9" y="89.4">43.40</text>
<text x="8.3" y="91.1">4</text>
<text x="288.1" y="90.8">4</text>
<text x="69.8" y="113.4">1.60x4</text>
<text x="86.9" y="113.4">THRU</text>
<text x="142" y="118">1.60x4</text>
<text x="160.3" y="118">3.25mm</text>
<text x="8.4" y="123">3</text>
<text x="288.1" y="122.9">3</text>
<text x="169.9" y="145">3.80</text>
<text x="8.5" y="155">2</text>
<text x="38.8" y="153.6">B</text>
<text x="98.9" y="152.3">3.80</text>
<text x="208.4" y="150.9">2.50</text>
<text x="288.1" y="154.7">2</text>
<text x="38.8" y="162.6">B</text>
<text x="145.3" y="168">SECTION B-B</text>
<text x="102.9" y="170.3">2.15</text>
<text x="144.8" y="172.1">SCALE 1.2 : 2</text>
<text x="8.4" y="186.8">1</text>
<text x="288.1" y="186.8">1</text>
<text x="28.2" y="204.6">A</text>
<text x="62.7" y="204.7">B</text>
<text x="97.1" y="204.8">C</text>
<text x="131.4" y="204.7">D</text>
<text x="166.2" y="204.8">E</text>
<text x="200.7" y="204.8">F</text>
<text x="234.5" y="204.8">G</text>
<text x="269.2" y="204.7">H</text>
</g>
<text font-size="3.5" x="252.7" y="35.8">SHEET 4 OF 6</text>
<g font-size="2.8">
<text x="246.2" y="116.8">TITLE</text>
<text x="246.2" y="119.6">BOTTOM BODY-ENCLOSURE</text>
<text x="246.2" y="124.7">DRAWN BY</text>
<text x="275.4" y="124.7">DATE</text>
<text x="269.7" y="127.5">03-JUN-21</text>
<text x="246.2" y="132.9">SCALE</text>
<text x="246.2" y="135.7">1:2</text>
<text x="266.8" y="132.9">SHEET SIZE</text>
<text x="279.5" y="135.7">A4</text>
<text x="246.1" y="140.8">DWG NO.</text>
<text x="246.1" y="143.6">XXX-###</text>
<text x="246.3" y="148.7">MATERIAL</text>
<text x="246.3" y="151.5">N/A</text>
<text x="246.5" y="156.9">FINISH</text>
<text x="246.5" y="159.7">N/A</text>
<text x="246.5" y="164.8">FILE NAME</text>
</g>
<g font-size="2.1">
<text x="245.6" y="22">DO NOT SCALE DRAWING</text>
<text x="245.6" y="25.9">TOLERANCES - unless otherwise stated:</text>
<text x="245.6" y="28">ANGULAR:</text>
<text x="259.4" y="28">0.5</text>
<text x="245.6" y="30.2">LINEAR: X.X:</text>
<text x="260.7" y="30.2">0.2mm</text>
<text x="268.8" y="30.2">X.XX</text>
<text x="275.5" y="30.2">0.05MM</text>
<text x="249.2" y="39.6">Digital representations of the</text>
<text x="249.2" y="41.7">information contained in this</text>
<text x="249.2" y="43.8">document may be included</text>
<text x="249.2" y="45.9">with this document for</text>
<text x="249.2" y="48.1">reference only.</text>
<text x="249.2" y="52.3">The supplier is responsible</text>
<text x="249.2" y="54.4">for meeting the specifications</text>
<text x="249.2" y="56.5">on the drawing and for ensuring</text>
<text x="249.2" y="58.6">that the number and revision</text>
<text x="249.2" y="60.8">of the drawing match those</text>
<text x="249.2" y="62.9">on the purchase order.</text>
<text x="249.1" y="66.2">Mismatch of flash limited to</text>
<text x="249.1" y="68.3">no more than 0.20mm.</text>
<text x="249.2" y="71.4">Part lines must be well controlled.</text>
<text x="249.2" y="73.5">No mismatch is allowable</text>
<text x="249.2" y="75.6">throughout the life of the tool.</text>
<text x="249.1" y="78.6">Areas marked with * symbol</text>
<text x="249.1" y="80.8">may need fine adjustment</text>
<text x="249.1" y="82.9">after initial tooling.</text>
</g>
<g font-size="1.8">
<text x="245.6" y="23.9">All Dimensions are in MM unless otherwise specified.</text>
<text x="249.2" y="172.8">and technical information as detailed on</text>
<text x="249.6" y="171">Copyright strictly reserved. The design</text>
<text x="247.2" y="178.1">not be reproduced, copied or communicated</text>
<text x="248.6" y="174.6">this drawing or document is the exclusive</text>
<text x="249.9" y="179.9">without first obtaining permission from</text>
<text x="251.8" y="176.3">property of PALMBOT and must</text>
<text x="260" y="181.6">PALMBOT.</text>
</g>
<text font-size="1.4" x="246.5" y="166.5">BOTTOM_BODY-ver1.SLDPRT</text>
</svg>
